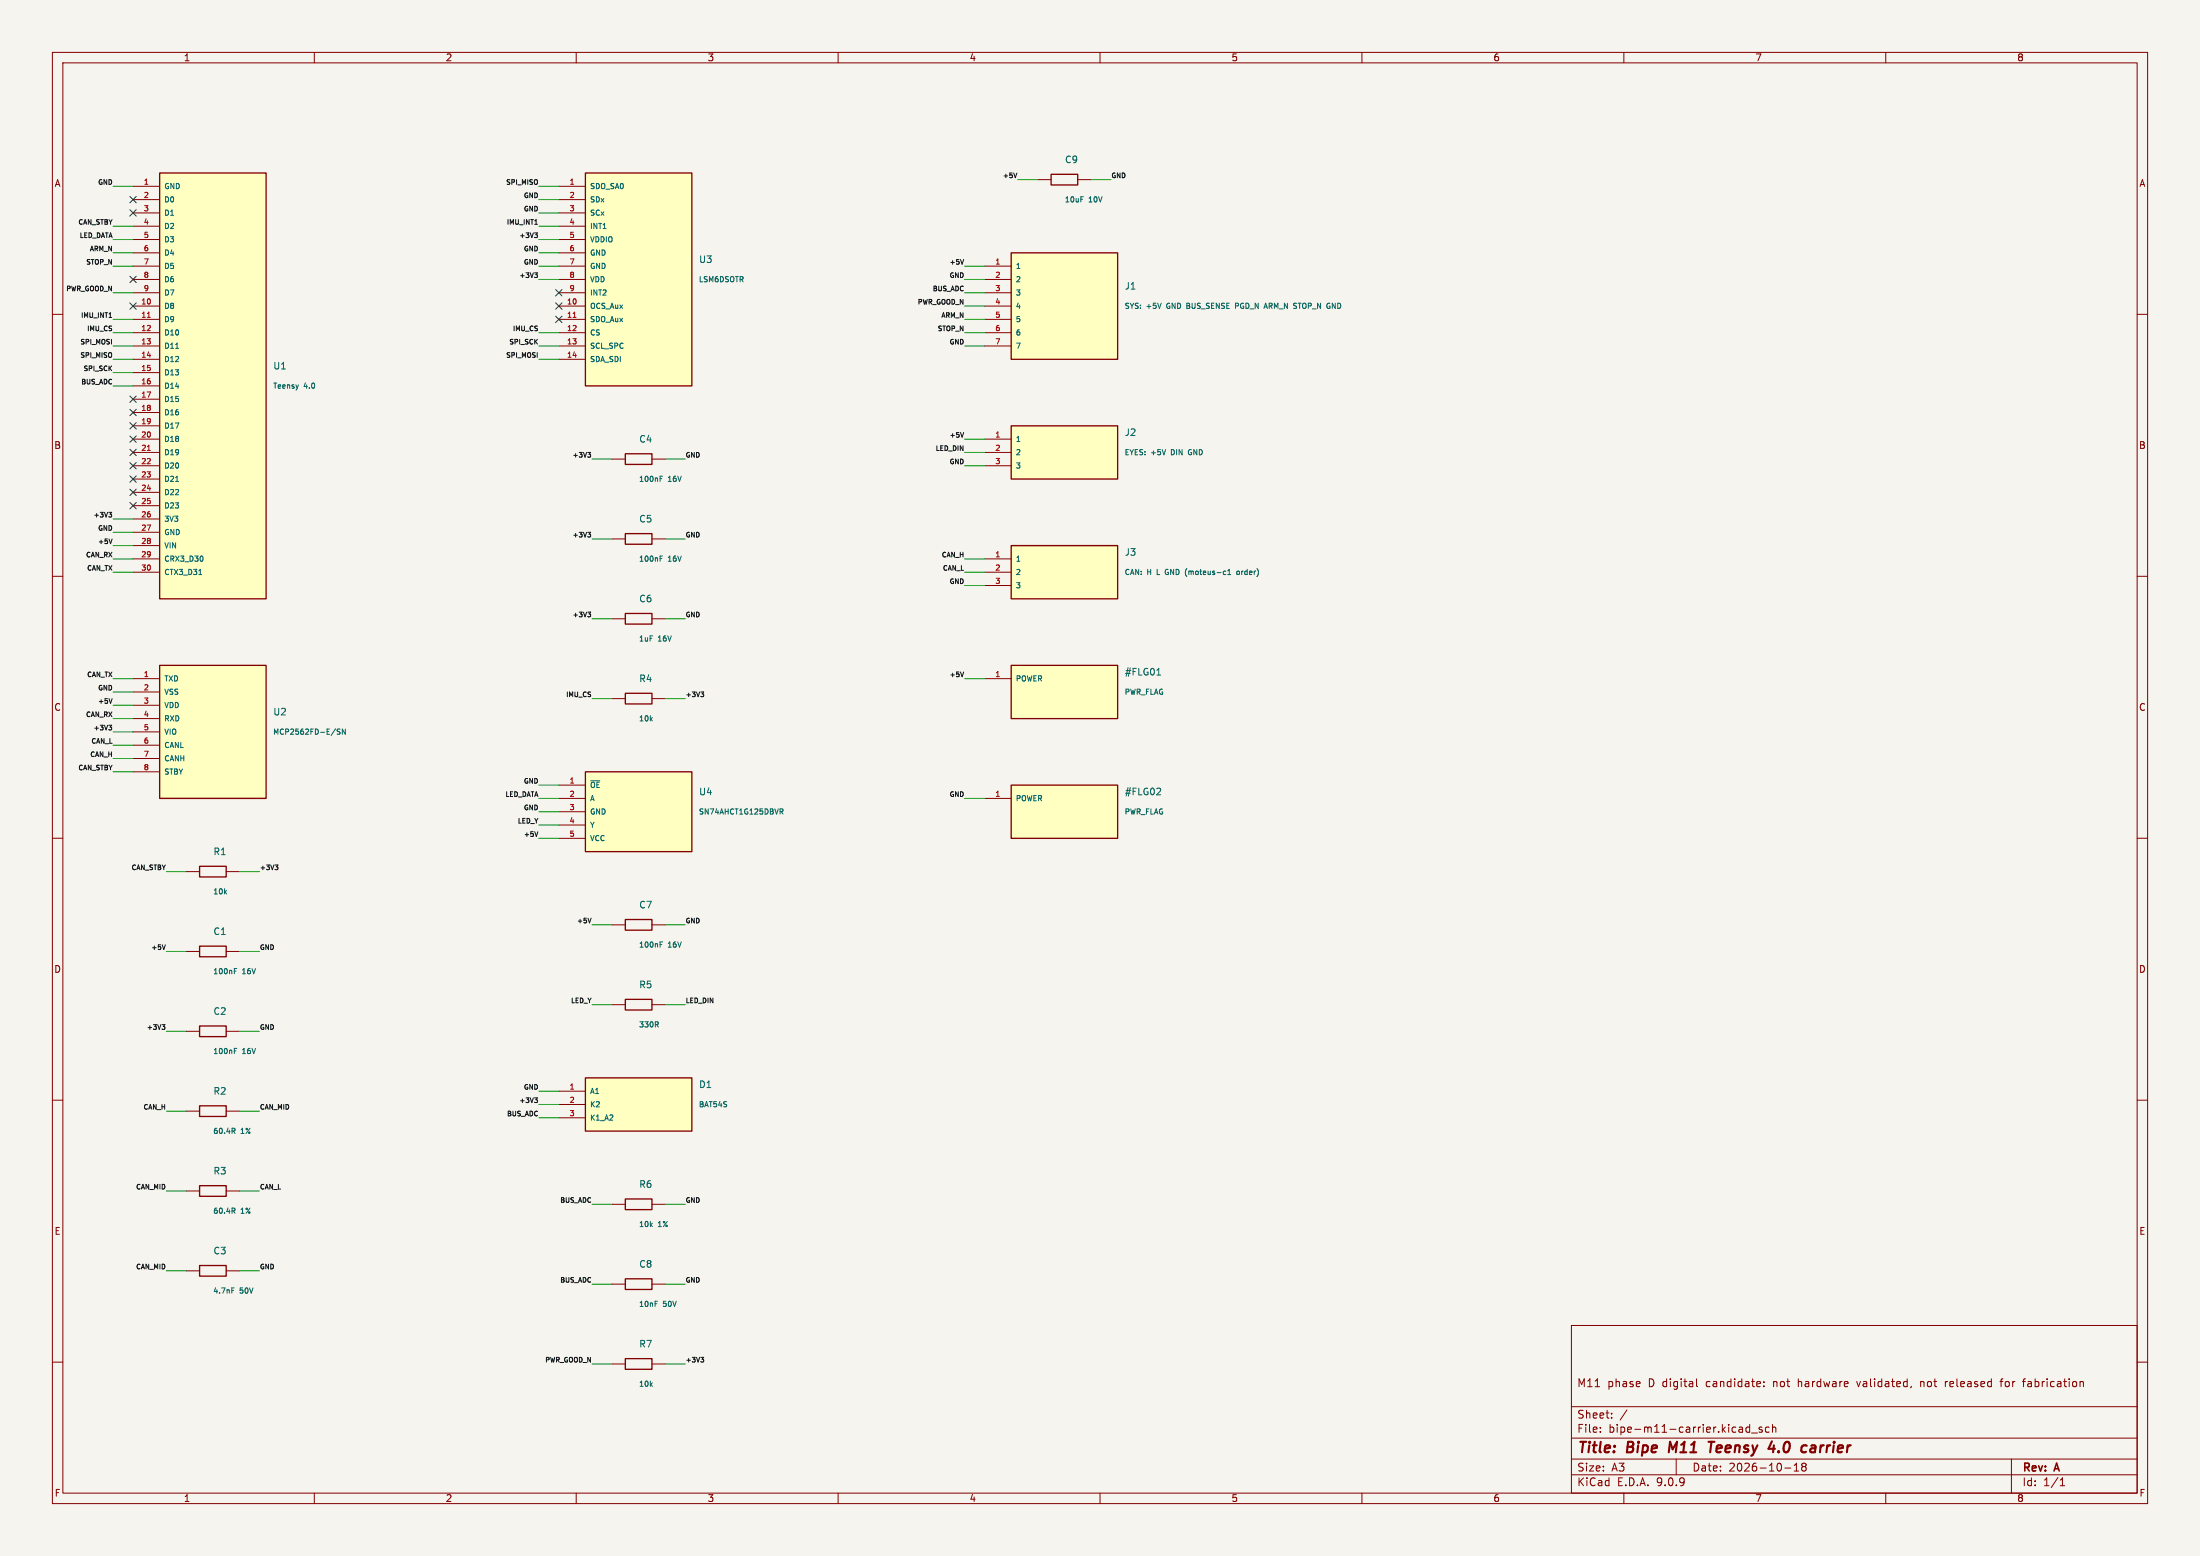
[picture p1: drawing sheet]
<svg xmlns="http://www.w3.org/2000/svg" width="420mm" height="297mm" viewBox="0 0 420 297" stroke-linecap="round" stroke-linejoin="round" font-family="sans-serif">
<path d="M0 0h420v297h-420z" fill="#f5f4ef" stroke="#f5f4ef" stroke-width=".19"/>
<g fill="none" stroke="#840000" stroke-width=".19">
<path d="M10 10h400v277h-400zM12 12h396v273h-396zM60 10v2M110 10v2M160 10v2M210 10v2M260 10v2M310 10v2M360 10v2M10 60h2M408 60h2M116.8 87.6h2.6"/>
<path d="M124.5 87.6h2.5M10 110h2M408 110h2M10 160h2M408 160h2M10 210h2M408 210h2M300 253h108v32h-108zM10 260h2M300 278.5h108M300 274.5h108M300 268.5h108"/>
<path d="M304.5 264.7h.9M305.5 273.2v.2M305.5 272.5v.1M307.7 270.5v.2M307.7 269.8v.1M310.6 269.1l-1.3 1.9M320 278.5v3M323.9 263.2v1.3l.2 .2M334 271.9v1.5M334 272.5l-.4-.1-.3 .3 .1 .6h.6M334.4 273.5h1.1M336.4 272.5l-.4-.1-.2 .2 .1 .2 .5 .2v.3h-.6"/>
<path d="M336.7 264.5v.2M336.7 263.8v.1M337.7 272.5l-.4-.1-.3 .3 .2 .6h.5M338.4 272.5l.2-.1 .3 .1 .1 .9M338.4 271.9v1.5M342.5 279.7l.4-.4v1.5M344.2 279.9l-.3 .3 .1 .4 .2 .2 .5-.1 .1-.2-.1-.4-.2-.2M344.2 279.9l-.3-.3 .3-.3 .5 .1 .1 .2-.3 .3M344.2 279.9h.3M354.4 263.7l.4 1M364.9 264.6l-.2 .3M366.7 263.7v1"/>
<path d="M366.9 263.7l-.2 .1M371.4 263.7v1M371.8 263.7l-.3 .1-.1 .2M381.8 263.7h.6M382.4 263.2l-.4 .2v1.3M384 278.5v6.5M386.1 263.7h.6M386.7 263.2l-.4 .2v1.3M408 260h2M60 285v2M110 285v2M160 285v2"/>
<path d="M210 285v2M260 285v2M300 281.5h108M310 285v2M340.7 280.2h1.2M342.5 280.8h.9M360 285v2M393.3 283.6h.9M393.3 282.5l.4-.4v1.5"/>
</g>
<path d="M318.8 275.2l-.2 2M326.2 275.2h1.1M326.7 275.2l-.2 2M337.6 276.5h1.2M345.8 276h.7M346.6 276.3l-.7 .1a.4 .4 0 0 0-.3 .4 .4 .4 0 0 0 .2 .4l.7-.1" fill="none" stroke="#840000" stroke-width=".4"/>
<path d="M119.4 86.6h5.1v2h-5.1z" fill="none" stroke="#840000" stroke-width=".25"/>
<path d="M126 91.4h.3M126 90.9h.5" fill="none" stroke="#006464" stroke-width=".19"/>
<path d="M30.5 127h20.3v25.4h-20.3z" fill="#ffffc2"/>
<path d="M30.5 127h20.3v25.4h-20.3zM119.4 190.8h5.1v2h-5.1zM119.4 228.9h5.1v2h-5.1zM119.4 259.3h5.1v2.1h-5.1zM119.4 244.1h5.1v2h-5.1z" fill="none" stroke="#840000" stroke-width=".25"/>
<g fill="none" stroke="#840000" stroke-width=".19">
<path d="M25.4 129.5h5.1M25.4 132.1h5.1M25.4 134.6h5.1M25.4 137.2h5.1M25.4 139.7h5.1M25.4 142.2h5.1M25.4 144.8h5.1M25.4 147.3h5.1M116.8 191.8h2.6M124.5 191.8h2.5M116.8 229.9h2.6M124.5 229.9h2.5"/>
<path d="M116.8 245.1h2.6M124.5 245.1h2.5M116.8 260.3h2.6M124.5 260.3h2.5"/>
</g>
<path d="M64.9 139.2h-.5a.42 .42 0 0 0 .5 .6l-.1 .3h-.5M65.9 139.2v1l-.6-1v1M125.3 195.6l.4 .4M125.6 195.1v.4M125.1 248.4h.4" fill="none" stroke="#006464" stroke-width=".19"/>
<path d="M111.8 205.7h20.3v10.2h-20.3z" fill="#ffffc2"/>
<path d="M38.1 165.4h5.1v2h-5.1zM38.1 180.6h5.1v2h-5.1zM38.1 195.8h5.1v2.1h-5.1zM111.8 205.7h20.3v10.2h-20.3zM38.1 226.3h5.1v2h-5.1zM38.1 241.6h5.1v2h-5.1z" fill="none" stroke="#840000" stroke-width=".25"/>
<g fill="none" stroke="#840000" stroke-width=".19">
<path d="M35.6 166.4h2.5M43.2 166.4h2.5M35.6 181.6h2.5M35.6 196.9h2.5M43.2 181.6h2.5M43.2 196.9h2.5M106.7 208.3h5.1M106.7 210.8h5.1M106.7 213.4h5.1M35.6 227.3h2.5M43.2 227.3h2.5M35.6 242.6h2.5"/>
<path d="M43.2 242.6h2.5"/>
</g>
<path d="M44.7 185.4h.4M44.7 184.9h.5M44.7 200.6h.4M44.7 200.1h.5M44.5 231.1l.4 .5M44.7 230.6l.2 .2-.2 .3M44.3 245.8h.4" fill="none" stroke="#006464" stroke-width=".19"/>
<path d="M111.8 33h20.3v40.7h-20.3z" fill="#ffffc2"/>
<path d="M111.8 33h20.3v40.7h-20.3zM119.4 101.9h5.1v2h-5.1zM119.4 117.1h5.1v2h-5.1zM119.4 132.3h5.1v2.1h-5.1zM119.4 175.5h5.1v2h-5.1zM38.1 211.1h5.1v2h-5.1z" fill="none" stroke="#840000" stroke-width=".25"/>
<g fill="none" stroke="#840000" stroke-width=".19">
<path d="M106.7 35.6h5.1M106.7 38.1h5.1M106.7 40.6h5.1M106.7 43.2h5.1M106.7 45.7h5.1M106.7 48.3h5.1M106.7 50.8h5.1M106.7 53.3h5.1M106.7 55.9h5.1M106.7 58.4h5.1M106.7 61h5.1M106.7 63.5h5.1"/>
<path d="M106.7 66h5.1M106.7 68.6h5.1M116.8 102.9h2.6M116.8 118.1h2.6M124.5 102.9h2.5M124.5 118.1h2.5M116.8 133.4h2.6M124.5 133.4h2.5M116.8 176.5h2.6M124.5 176.5h2.5M35.6 212.1h2.5M43.2 212.1h2.5"/>
</g>
<path d="M109.4 60.6h.6" fill="none" stroke="#a90000" stroke-width=".19"/>
<path d="M126 106.6h.3M126 106.1h.5M126 179.8h.5M126 180.3h.3M44.5 215.9l.4 .5M44.7 215.4l.2 .1-.2 .4" fill="none" stroke="#006464" stroke-width=".19"/>
<path d="M111.8 147.3h20.3v15.3h-20.3z" fill="#ffffc2"/>
<path d="M111.8 147.3h20.3v15.3h-20.3z" fill="none" stroke="#840000" stroke-width=".25"/>
<path d="M106.7 149.9h5.1M106.7 152.4h5.1M106.7 154.9h5.1M106.7 157.5h5.1M106.7 160h5.1" fill="none" stroke="#840000" stroke-width=".19"/>
<path d="M112.8 149h1.7M148.9 154.4h.4l.2 .2-.1 .3h-.5M149.2 154.9l.3 .5" fill="none" stroke="#006464" stroke-width=".19"/>
<path d="M193 127h20.4v10.2h-20.4z" fill="#ffffc2"/>
<path d="M193 127h20.4v10.2h-20.4z" fill="none" stroke="#840000" stroke-width=".25"/>
<path d="M188 129.5h5" fill="none" stroke="#840000" stroke-width=".19"/>
<path d="M220.8 128.8h.8" fill="none" stroke="#006464" stroke-width=".19"/>
<path d="M193 149.9h20.4v10.1h-20.4z" fill="#ffffc2"/>
<path d="M200.7 33.3h5v2h-5zM193 149.9h20.4v10.1h-20.4z" fill="none" stroke="#840000" stroke-width=".25"/>
<path d="M198.1 34.3h2.6M205.7 34.3h2.6M188 152.4h5" fill="none" stroke="#840000" stroke-width=".19"/>
<path d="M206.3 37.6h.5M220.8 151.7h.8M221.5 150.6v.4" fill="none" stroke="#006464" stroke-width=".19"/>
<path d="M193 48.3h20.4v20.3h-20.4z" fill="#ffffc2"/>
<path d="M193 48.3h20.4v20.3h-20.4z" fill="none" stroke="#840000" stroke-width=".25"/>
<path d="M188 50.8h5M188 53.3h5M188 55.9h5M188 58.4h5M188 61h5M188 63.5h5M188 66h5" fill="none" stroke="#840000" stroke-width=".19"/>
<path d="M235.9 58.4h.3M236.2 57.9h-.3v1M241.4 58.6h.5M241.6 57.9l.4 1M254.3 58.9v-1l.6 1" fill="none" stroke="#006464" stroke-width=".19"/>
<path d="M193 81.3h20.4v10.1h-20.4z" fill="#ffffc2"/>
<path d="M193 81.3h20.4v10.1h-20.4z" fill="none" stroke="#840000" stroke-width=".25"/>
<path d="M188 83.8h5M188 86.4h5M188 88.9h5" fill="none" stroke="#840000" stroke-width=".19"/>
<path d="M226.9 86.1v.5" fill="none" stroke="#006464" stroke-width=".19"/>
<path d="M193 104.1h20.4v10.2h-20.4z" fill="#ffffc2"/>
<path d="M193 104.1h20.4v10.2h-20.4z" fill="none" stroke="#840000" stroke-width=".25"/>
<path d="M188 106.7h5M188 109.2h5M188 111.8h5" fill="none" stroke="#840000" stroke-width=".19"/>
<path d="M222.5 108.9v.5M234.4 109.7h.6M234.4 109l.3-.3v1M236.1 109.1h.5l-.1 .5h-.4z" fill="none" stroke="#006464" stroke-width=".19"/>
<path d="M30.5 33h20.3v81.3h-20.3z" fill="#ffffc2"/>
<path d="M30.5 33h20.3v81.3h-20.3z" fill="none" stroke="#840000" stroke-width=".25"/>
<g fill="none" stroke="#840000" stroke-width=".19">
<path d="M25.4 35.6h5.1M25.4 38.1h5.1M25.4 40.6h5.1M25.4 43.2h5.1M25.4 45.7h5.1M25.4 48.3h5.1M25.4 50.8h5.1M25.4 53.3h5.1M25.4 55.9h5.1M25.4 58.4h5.1M25.4 61h5.1M25.4 63.5h5.1"/>
<path d="M25.4 66h5.1M25.4 68.6h5.1M25.4 71.1h5.1M25.4 73.7h5.1M25.4 76.2h5.1M25.4 78.7h5.1M25.4 81.3h5.1M25.4 83.8h5.1M25.4 86.4h5.1M25.4 88.9h5.1M25.4 91.4h5.1M25.4 94h5.1"/>
<path d="M25.4 96.5h5.1M25.4 99.1h5.1M25.4 101.6h5.1M25.4 104.1h5.1M25.4 106.7h5.1M25.4 109.2h5.1"/>
</g>
<path d="M28.1 60.6h.6M28.1 86h.6" fill="none" stroke="#a90000" stroke-width=".19"/>
<path d="M33.5 66.5h.6M33.5 91.9h.6M38 109.7h.5M38.7 106.3v.6" fill="none" stroke="#006464" stroke-width=".19"/>
<g fill="none" stroke="#0f0f0f" stroke-width=".19">
<path d="M194.1 33l-.3 .9M102 44.5h.6l-.3 .3 .3 .1v.3l-.2 .2h-.2M102 52.1h.6l-.3 .3 .3 .1v.3l-.2 .2h-.2M102.1 42.8h.5M184 49.5l-.3 .9M20.8 60.6h.5M20.8 97.8h.5l-.3 .3 .3 .1v.3l-.2 .2h-.2M112.2 86.4h.6l-.3 .3 .2 .1 .1 .3-.2 .2h-.3M184 82.6l-.3 .9M21.4 102.9l-.3 .9M112.2 101.6h.6l-.3 .3 .2 .1 .1 .3-.2 .2h-.3M112.2 116.8h.6l-.3 .4 .2 .1 .1 .3-.2 .1h-.3"/>
<path d="M20.8 138.4h.5l-.3 .4 .3 .1v.3l-.2 .1h-.2M21.4 133.4l-.3 .9M133.8 132.1h.5l-.3 .3M134.2 132.4l.1 .2-.1 .4M184 128.3l-.3 .9M102.7 158.8l-.3 .9M52.5 165.1h.6l-.3 .3M52.9 165.4l.2 .2-.2 .4M112.8 175.3l-.3 .9M30.9 195.6h.6l-.3 .3 .2 .1 .1 .3-.2 .2h-.3M31.6 180.3l-.3 .9M102 209.6h.6l-.3 .3 .3 .1v.3l-.2 .2h-.2"/>
<path d="M133.8 259.1h.5l-.3 .3M134.2 259.4l.1 .2-.1 .4"/>
</g>
<g fill="none" stroke="#009600" stroke-width=".19">
<path d="M21.6 35.6h3.8M102.9 35.6h3.8M102.9 38.1h3.8M194.3 34.3h3.8M208.3 34.3h3.8M21.6 50.8h3.8M21.6 55.9h3.8M21.6 43.2h3.8M21.6 45.7h3.8M21.6 48.3h3.8M102.9 50.8h3.8M102.9 53.3h3.8"/>
<path d="M102.9 43.2h3.8M102.9 45.7h3.8M102.9 48.3h3.8M102.9 40.6h3.8M184.1 50.8h3.9M184.1 58.4h3.9M184.1 55.9h3.9M184.1 53.3h3.9M21.6 66h3.8M21.6 68.6h3.8M21.6 71.1h3.8M21.6 63.5h3.8"/>
<path d="M21.6 73.7h3.8M21.6 61h3.8M102.9 66h3.8M102.9 68.6h3.8M102.9 63.5h3.8M184.1 66h3.9M184.1 63.5h3.9M184.1 61h3.9M21.6 99.1h3.8M113 87.6h3.8M127 87.6h3.8M184.1 88.9h3.9"/>
<path d="M184.1 86.4h3.9M184.1 83.8h3.9M21.6 109.2h3.8M21.6 106.7h3.8M21.6 104.1h3.8M21.6 101.6h3.8M113 118.1h3.8M113 102.9h3.8M127 118.1h3.8M127 102.9h3.8M184.1 109.2h3.9M184.1 106.7h3.9"/>
<path d="M184.1 111.8h3.9M21.6 132.1h3.8M21.6 129.5h3.8M21.6 134.6h3.8M21.6 139.7h3.8M21.6 137.2h3.8M113 133.4h3.8M127 133.4h3.8M184.1 129.5h3.9M21.6 147.3h3.8M21.6 144.8h3.8M21.6 142.2h3.8"/>
<path d="M102.9 154.9h3.8M102.9 157.5h3.8M102.9 152.4h3.8M102.9 149.9h3.8M184.1 152.4h3.9M31.7 166.4h3.9M45.7 166.4h3.8M102.9 160h3.8M113 176.5h3.8M127 176.5h3.8M31.7 196.9h3.9M31.7 181.6h3.9"/>
<path d="M45.7 196.9h3.8M45.7 181.6h3.8M113 191.8h3.8M127 191.8h3.8M31.7 212.1h3.9M45.7 212.1h3.8M102.9 208.3h3.8M102.9 213.4h3.8M102.9 210.8h3.8M31.7 227.3h3.9M45.7 227.3h3.8M113 229.9h3.8"/>
<path d="M127 229.9h3.8M31.7 242.6h3.9M45.7 242.6h3.8M113 245.1h3.8M127 245.1h3.8M113 260.3h3.8M127 260.3h3.8"/>
</g>
<g fill="none" stroke="#000084" stroke-width=".19">
<path d="M24.8 37.5l1.2 1.2M26 37.5l-1.2 1.2M24.8 40l1.2 1.2M24.8 57.8l1.2 1.2M24.8 52.7l1.2 1.2M26 40l-1.2 1.2M26 57.8l-1.2 1.2M26 52.7l-1.2 1.2M106.1 55.3l1.2 1.2M106.1 57.8l1.2 1.2M107.3 55.3l-1.2 1.2M107.3 57.8l-1.2 1.2"/>
<path d="M24.8 75.6l1.2 1.2M24.8 78.1l1.2 1.2M26 75.6l-1.2 1.2M26 78.1l-1.2 1.2M106.1 60.4l1.2 1.2M107.3 60.4l-1.2 1.2M24.8 95.9l1.2 1.2M24.8 93.4l1.2 1.2M24.8 80.7l1.2 1.2M24.8 90.8l1.2 1.2M24.8 88.3l1.2 1.2M24.8 85.8l1.2 1.2"/>
<path d="M24.8 83.2l1.2 1.2M26 95.9l-1.2 1.2M26 93.4l-1.2 1.2M26 80.7l-1.2 1.2M26 90.8l-1.2 1.2M26 88.3l-1.2 1.2M26 85.8l-1.2 1.2M26 83.2l-1.2 1.2"/>
</g>
<g font-size="2.8" fill="#840000">
<text x="301" y="277.9">Title:</text>
<text x="310.6" y="277.9">Bipe</text>
<text x="319.4" y="277.9">M11</text>
<text x="327.9" y="277.9">Teensy</text>
<text x="340.1" y="277.9">4.0</text>
<text x="347.2" y="277.9">carrier</text>
</g>
<g font-size="2.1" fill="#840000">
<text x="301" y="265">M11</text>
<text x="306.9" y="265">phase</text>
<text x="314.7" y="265">D digital</text>
<text x="326" y="265">candidate:</text>
<text x="338.9" y="265">not</text>
<text x="343.8" y="265">hardware</text>
<text x="355.2" y="265">validated,</text>
<text x="367.5" y="265">not</text>
<text x="372.3" y="265">released</text>
<text x="383.1" y="265">for</text>
<text x="387.6" y="265">fabrication</text>
<text x="301" y="273.7">File:</text>
<text x="301" y="271">Sheet:</text>
<text x="307.1" y="273.7">bipe-m11-carrier.kicad_sch</text>
<text x="301" y="281.1">Size:</text>
<text x="307.6" y="281.1">A3</text>
<text x="323" y="281.1">Date:</text>
<text x="330" y="281.1">2026-10-18</text>
<text x="386" y="281.3">Rev:</text>
<text x="392.4" y="281.3">A</text>
<text x="301" y="283.9">KiCad</text>
<text x="308.7" y="283.9">E.D.A.</text>
<text x="316.3" y="283.9">9.0.9</text>
<text x="386" y="283.9">Id:</text>
<text x="390.1" y="283.9">1/1</text>
</g>
<g font-size="1.8" fill="#840000">
<text x="35" y="11.9">1</text>
<text x="85" y="11.9">2</text>
<text x="135" y="11.9">3</text>
<text x="185" y="11.9">4</text>
<text x="235" y="11.9">5</text>
<text x="285" y="11.9">6</text>
<text x="335" y="11.9">7</text>
<text x="385" y="11.9">8</text>
<text x="10.3" y="35.9">A</text>
<text x="408.3" y="35.9">A</text>
<text x="10.3" y="85.9">B</text>
<text x="408.2" y="85.9">B</text>
<text x="10.3" y="135.9">C</text>
<text x="408.2" y="135.9">C</text>
<text x="10.3" y="185.9">D</text>
<text x="408.2" y="185.9">D</text>
<text x="10.3" y="235.9">E</text>
<text x="408.3" y="235.9">E</text>
<text x="10.3" y="285.9">F</text>
<text x="35" y="286.9">1</text>
<text x="85" y="286.9">2</text>
<text x="135" y="286.9">3</text>
<text x="185" y="286.9">4</text>
<text x="235" y="286.9">5</text>
<text x="285" y="286.9">6</text>
<text x="335" y="286.9">7</text>
<text x="385" y="286.9">8</text>
<text x="408.3" y="285.9">F</text>
</g>
<g font-size="1.8" fill="#006464">
<text x="203.2" y="31.3">C9</text>
<text x="133.4" y="50.4">U3</text>
<text x="214.6" y="55.5">J1</text>
<text x="52.1" y="70.7">U1</text>
<text x="214.6" y="83.4">J2</text>
<text x="121.9" y="84.7">C4</text>
<text x="121.9" y="99.9">C5</text>
<text x="214.6" y="106.3">J3</text>
<text x="121.9" y="115.2">C6</text>
<text x="121.9" y="130.4">R4</text>
<text x="214.6" y="129.1">#FLG01</text>
<text x="52.1" y="136.8">U2</text>
<text x="133.4" y="152">U4</text>
<text x="214.6" y="152">#FLG02</text>
<text x="40.6" y="163.4">R1</text>
<text x="121.9" y="173.6">C7</text>
<text x="40.6" y="178.7">C1</text>
<text x="121.9" y="188.8">R5</text>
<text x="40.6" y="193.9">C2</text>
<text x="40.6" y="209.1">R2</text>
<text x="133.4" y="207.9">D1</text>
<text x="40.6" y="224.4">R3</text>
<text x="121.9" y="226.9">R6</text>
<text x="40.6" y="239.6">C3</text>
<text x="121.9" y="242.2">C8</text>
<text x="121.9" y="257.4">R7</text>
</g>
<g font-size="1.4" fill="#a90000">
<text x="27.3" y="35.3">1</text>
<text x="108.6" y="35.3">1</text>
<text x="27.3" y="37.8">2</text>
<text x="27.3" y="40.4">3</text>
<text x="108.6" y="37.8">2</text>
<text x="108.6" y="40.4">3</text>
<text x="27.3" y="42.9">4</text>
<text x="27.3" y="45.5">5</text>
<text x="108.6" y="42.9">4</text>
<text x="108.6" y="45.5">5</text>
<text x="27.3" y="48">6</text>
<text x="27.3" y="50.5">7</text>
<text x="27.3" y="53.1">8</text>
<text x="108.6" y="48">6</text>
<text x="108.6" y="50.5">7</text>
<text x="108.6" y="53.1">8</text>
<text x="189.9" y="50.5">1</text>
<text x="189.9" y="53.1">2</text>
<text x="26.9" y="58.2">10</text>
<text x="27.3" y="55.6">9</text>
<text x="108.1" y="58.2">10</text>
<text x="108.6" y="55.6">9</text>
<text x="189.9" y="55.6">3</text>
<text x="189.9" y="58.2">4</text>
<text x="26.9" y="60.7">11</text>
<text x="26.9" y="63.2">12</text>
<text x="26.9" y="65.8">13</text>
<text x="108.1" y="60.7">11</text>
<text x="108.1" y="63.2">12</text>
<text x="108.1" y="65.8">13</text>
<text x="189.9" y="60.7">5</text>
<text x="189.9" y="63.2">6</text>
<text x="189.9" y="65.8">7</text>
<text x="26.9" y="68.3">14</text>
<text x="26.9" y="70.9">15</text>
<text x="108.1" y="68.3">14</text>
<text x="26.9" y="73.4">16</text>
<text x="26.9" y="75.9">17</text>
<text x="26.9" y="78.5">18</text>
<text x="26.9" y="81">19</text>
<text x="26.9" y="83.6">20</text>
<text x="189.9" y="83.6">1</text>
<text x="26.9" y="86.1">21</text>
<text x="26.9" y="88.6">22</text>
<text x="189.9" y="86.1">2</text>
<text x="189.9" y="88.6">3</text>
<text x="26.9" y="91.2">23</text>
<text x="26.9" y="93.7">24</text>
<text x="26.9" y="96.3">25</text>
<text x="26.9" y="98.8">26</text>
<text x="26.9" y="101.3">27</text>
<text x="26.9" y="103.9">28</text>
<text x="26.9" y="106.4">29</text>
<text x="189.9" y="106.4">1</text>
<text x="26.9" y="109">30</text>
<text x="189.9" y="109">2</text>
<text x="189.9" y="111.5">3</text>
<text x="27.3" y="129.3">1</text>
<text x="27.3" y="131.8">2</text>
<text x="189.9" y="129.3">1</text>
<text x="27.3" y="134.4">3</text>
<text x="27.3" y="136.9">4</text>
<text x="27.3" y="139.4">5</text>
<text x="27.3" y="142">6</text>
<text x="27.3" y="144.5">7</text>
<text x="27.3" y="147.1">8</text>
<text x="108.6" y="149.6">1</text>
<text x="108.6" y="152.1">2</text>
<text x="108.6" y="154.7">3</text>
<text x="189.9" y="152.1">1</text>
<text x="108.6" y="157.2">4</text>
<text x="108.6" y="159.8">5</text>
<text x="108.6" y="208">1</text>
<text x="108.6" y="210.6">2</text>
<text x="108.6" y="213.1">3</text>
</g>
<g font-size="1.4" fill="#006464">
<text x="31.3" y="36.3">GND</text>
<text x="31.3" y="38.8">D0</text>
<text x="31.3" y="41.4">D1</text>
<text x="112.6" y="36.3">SDO_SA0</text>
<text x="112.6" y="38.8">SDx</text>
<text x="112.6" y="41.4">SCx</text>
<text x="203.2" y="38.8">10uF</text>
<text x="207.8" y="38.8">10V</text>
<text x="31.3" y="43.9">D2</text>
<text x="31.3" y="46.4">D3</text>
<text x="112.6" y="43.9">INT1</text>
<text x="112.6" y="46.4">VDDIO</text>
<text x="31.3" y="49">D4</text>
<text x="31.3" y="51.5">D5</text>
<text x="112.6" y="49">GND</text>
<text x="112.6" y="51.5">GND</text>
<text x="193.8" y="51.5">1</text>
<text x="31.3" y="54.1">D6</text>
<text x="31.3" y="56.6">D7</text>
<text x="31.3" y="59.1">D8</text>
<text x="112.6" y="54.1">VDD</text>
<text x="112.6" y="56.6">INT2</text>
<text x="112.6" y="59.1">OCS_Aux</text>
<text x="133.3" y="54.1">LSM6DSOTR</text>
<text x="193.8" y="54.1">2</text>
<text x="193.8" y="56.6">3</text>
<text x="193.8" y="59.1">4</text>
<text x="214.6" y="59.1">SYS:</text>
<text x="218.8" y="59.1">+5V</text>
<text x="222.9" y="59.1">GND BUS_SENSE</text>
<text x="236.5" y="59.1">PGD_N</text>
<text x="242.4" y="59.1">ARM_N STOP_N</text>
<text x="254.8" y="59.1">GND</text>
<text x="31.3" y="61.7">D9</text>
<text x="31.3" y="64.2">D10</text>
<text x="112.6" y="61.7">SDO_Aux</text>
<text x="112.6" y="64.2">CS</text>
<text x="193.8" y="61.7">5</text>
<text x="193.8" y="64.2">6</text>
<text x="31.3" y="66.8">D11</text>
<text x="31.3" y="69.3">D12</text>
<text x="31.3" y="71.8">D13</text>
<text x="112.6" y="66.8">SCL_SPC</text>
<text x="112.6" y="69.3">SDA_SDI</text>
<text x="193.8" y="66.8">7</text>
<text x="31.3" y="74.4">D14</text>
<text x="31.3" y="76.9">D15</text>
<text x="52" y="74.4">Teensy</text>
<text x="58" y="74.4">4.0</text>
<text x="31.3" y="79.5">D16</text>
<text x="31.3" y="82">D17</text>
<text x="31.3" y="84.5">D18</text>
<text x="31.3" y="87.1">D19</text>
<text x="31.3" y="89.6">D20</text>
<text x="193.8" y="84.5">1</text>
<text x="193.8" y="87.1">2</text>
<text x="193.8" y="89.6">3</text>
<text x="214.6" y="87.1">EYES:</text>
<text x="219.7" y="87.1">+5V</text>
<text x="223.8" y="87.1">DIN</text>
<text x="227.3" y="87.1">GND</text>
<text x="31.3" y="92.2">D21</text>
<text x="31.3" y="94.7">D22</text>
<text x="121.9" y="92.2">100nF</text>
<text x="127.5" y="92.2">16V</text>
<text x="31.3" y="97.2">D23</text>
<text x="31.3" y="99.8">3V3</text>
<text x="31.3" y="102.3">GND</text>
<text x="31.3" y="104.9">VIN</text>
<text x="31.3" y="107.4">CRX3_D30</text>
<text x="121.9" y="107.4">100nF</text>
<text x="127.5" y="107.4">16V</text>
<text x="193.8" y="107.4">1</text>
<text x="31.3" y="109.9">CTX3_D31</text>
<text x="193.8" y="109.9">2</text>
<text x="193.8" y="112.5">3</text>
<text x="214.6" y="109.9">CAN:</text>
<text x="219" y="109.9">H</text>
<text x="221.1" y="109.9">L</text>
<text x="222.9" y="109.9">GND (moteus-c1</text>
<text x="237.1" y="109.9">order)</text>
<text x="121.9" y="122.6">1uF</text>
<text x="125.6" y="122.6">16V</text>
<text x="31.3" y="130.3">TXD</text>
<text x="193.8" y="130.3">POWER</text>
<text x="31.3" y="132.8">VSS</text>
<text x="31.3" y="135.3">VDD</text>
<text x="31.3" y="137.9">RXD</text>
<text x="121.9" y="137.9">10k</text>
<text x="214.6" y="132.8">PWR_FLAG</text>
<text x="31.3" y="140.4">VIO</text>
<text x="31.3" y="143">CANL</text>
<text x="52" y="140.4">MCP2562FD-E/SN</text>
<text x="31.3" y="145.5">CANH</text>
<text x="31.3" y="148">STBY</text>
<text x="112.6" y="150.6">~{OE}</text>
<text x="112.6" y="153.1">A</text>
<text x="112.6" y="155.7">GND</text>
<text x="133.3" y="155.7">SN74AHCT1G125DBVR</text>
<text x="193.8" y="153.1">POWER</text>
<text x="214.6" y="155.7">PWR_FLAG</text>
<text x="112.6" y="158.2">Y</text>
<text x="112.6" y="160.7">VCC</text>
<text x="40.6" y="170.9">10k</text>
<text x="121.9" y="181.1">100nF</text>
<text x="127.5" y="181.1">16V</text>
<text x="40.6" y="186.1">100nF</text>
<text x="46.2" y="186.1">16V</text>
<text x="121.9" y="196.3">330R</text>
<text x="40.6" y="201.4">100nF</text>
<text x="46.2" y="201.4">16V</text>
<text x="112.6" y="209">A1</text>
<text x="112.6" y="211.5">K2</text>
<text x="112.6" y="214.1">K1_A2</text>
<text x="133.3" y="211.5">BAT54S</text>
<text x="40.6" y="216.6">60.4R</text>
<text x="46" y="216.6">1%</text>
<text x="40.6" y="231.9">60.4R</text>
<text x="46" y="231.9">1%</text>
<text x="121.9" y="234.4">10k</text>
<text x="125.6" y="234.4">1%</text>
<text x="40.6" y="247.1">4.7nF</text>
<text x="45.8" y="247.1">50V</text>
<text x="121.9" y="249.6">10nF</text>
<text x="126.6" y="249.6">50V</text>
<text x="121.9" y="264.9">10k</text>
</g>
<g font-size="1.3" fill="#0f0f0f">
<text x="18.6" y="35.3">GND</text>
<text x="96.5" y="35.3">SPI_MISO</text>
<text x="191.3" y="34">+5V</text>
<text x="212.1" y="34">GND</text>
<text x="99.8" y="37.9">GND</text>
<text x="99.8" y="40.4">GND</text>
<text x="14.8" y="42.9">CAN_STBY</text>
<text x="15.1" y="45.5">LED_DATA</text>
<text x="96.6" y="42.9">IMU_INT1</text>
<text x="99" y="45.5">+3V3</text>
<text x="16.3" y="50.6">STOP_N</text>
<text x="17" y="48">ARM_N</text>
<text x="99" y="53.1">+3V3</text>
<text x="99.8" y="48">GND</text>
<text x="99.8" y="50.6">GND</text>
<text x="181.1" y="53.1">GND</text>
<text x="181.1" y="50.6">+5V</text>
<text x="12.5" y="55.6">PWR_GOOD_N</text>
<text x="175" y="58.2">PWR_GOOD_N</text>
<text x="177.9" y="55.6">BUS_ADC</text>
<text x="15.2" y="65.8">SPI_MOSI</text>
<text x="15.3" y="60.7">IMU_INT1</text>
<text x="16.5" y="63.3">IMU_CS</text>
<text x="97.1" y="65.8">SPI_SCK</text>
<text x="97.7" y="63.3">IMU_CS</text>
<text x="178.9" y="63.3">STOP_N</text>
<text x="179.5" y="60.7">ARM_N</text>
<text x="181.1" y="65.8">GND</text>
<text x="15.2" y="68.3">SPI_MISO</text>
<text x="15.8" y="70.9">SPI_SCK</text>
<text x="96.5" y="68.3">SPI_MOSI</text>
<text x="15.4" y="73.4">BUS_ADC</text>
<text x="181.1" y="83.6">+5V</text>
<text x="109.2" y="87.4">+3V3</text>
<text x="130.8" y="87.4">GND</text>
<text x="178.5" y="86.1">LED_DIN</text>
<text x="181.1" y="88.7">GND</text>
<text x="17.7" y="98.8">+3V3</text>
<text x="18.6" y="101.4">GND</text>
<text x="16.3" y="106.4">CAN_RX</text>
<text x="18.6" y="103.9">+5V</text>
<text x="109.2" y="102.6">+3V3</text>
<text x="130.8" y="102.6">GND</text>
<text x="179.6" y="106.4">CAN_H</text>
<text x="16.5" y="109">CAN_TX</text>
<text x="179.8" y="109">CAN_L</text>
<text x="181.1" y="111.5">GND</text>
<text x="109.2" y="117.9">+3V3</text>
<text x="130.8" y="117.9">GND</text>
<text x="16.5" y="129.3">CAN_TX</text>
<text x="18.6" y="131.8">GND</text>
<text x="181.1" y="129.3">+5V</text>
<text x="16.3" y="136.9">CAN_RX</text>
<text x="18.6" y="134.4">+5V</text>
<text x="107.9" y="133.1">IMU_CS</text>
<text x="130.8" y="133.1">+3V3</text>
<text x="17.3" y="142">CAN_L</text>
<text x="17.7" y="139.5">+3V3</text>
<text x="14.8" y="147.1">CAN_STBY</text>
<text x="17.1" y="144.5">CAN_H</text>
<text x="99.8" y="149.6">GND</text>
<text x="96.3" y="152.2">LED_DATA</text>
<text x="99.8" y="154.7">GND</text>
<text x="181.1" y="152.2">GND</text>
<text x="98.7" y="157.2">LED_Y</text>
<text x="99.8" y="159.8">+5V</text>
<text x="25" y="166.1">CAN_STBY</text>
<text x="49.5" y="166.1">+3V3</text>
<text x="110" y="176.3">+5V</text>
<text x="130.8" y="176.3">GND</text>
<text x="28.7" y="181.4">+5V</text>
<text x="49.5" y="181.4">GND</text>
<text x="108.9" y="191.5">LED_Y</text>
<text x="130.8" y="191.5">LED_DIN</text>
<text x="27.9" y="196.6">+3V3</text>
<text x="49.5" y="196.6">GND</text>
<text x="99.8" y="208">GND</text>
<text x="27.2" y="211.8">CAN_H</text>
<text x="49.5" y="211.8">CAN_MID</text>
<text x="96.6" y="213.1">BUS_ADC</text>
<text x="99" y="210.6">+3V3</text>
<text x="25.8" y="227.1">CAN_MID</text>
<text x="49.5" y="227.1">CAN_L</text>
<text x="106.8" y="229.6">BUS_ADC</text>
<text x="130.8" y="229.6">GND</text>
<text x="25.8" y="242.3">CAN_MID</text>
<text x="49.5" y="242.3">GND</text>
<text x="106.8" y="244.9">BUS_ADC</text>
<text x="130.8" y="244.9">GND</text>
<text x="103.9" y="260.1">PWR_GOOD_N</text>
<text x="130.8" y="260.1">+3V3</text>
</g>
</svg>
